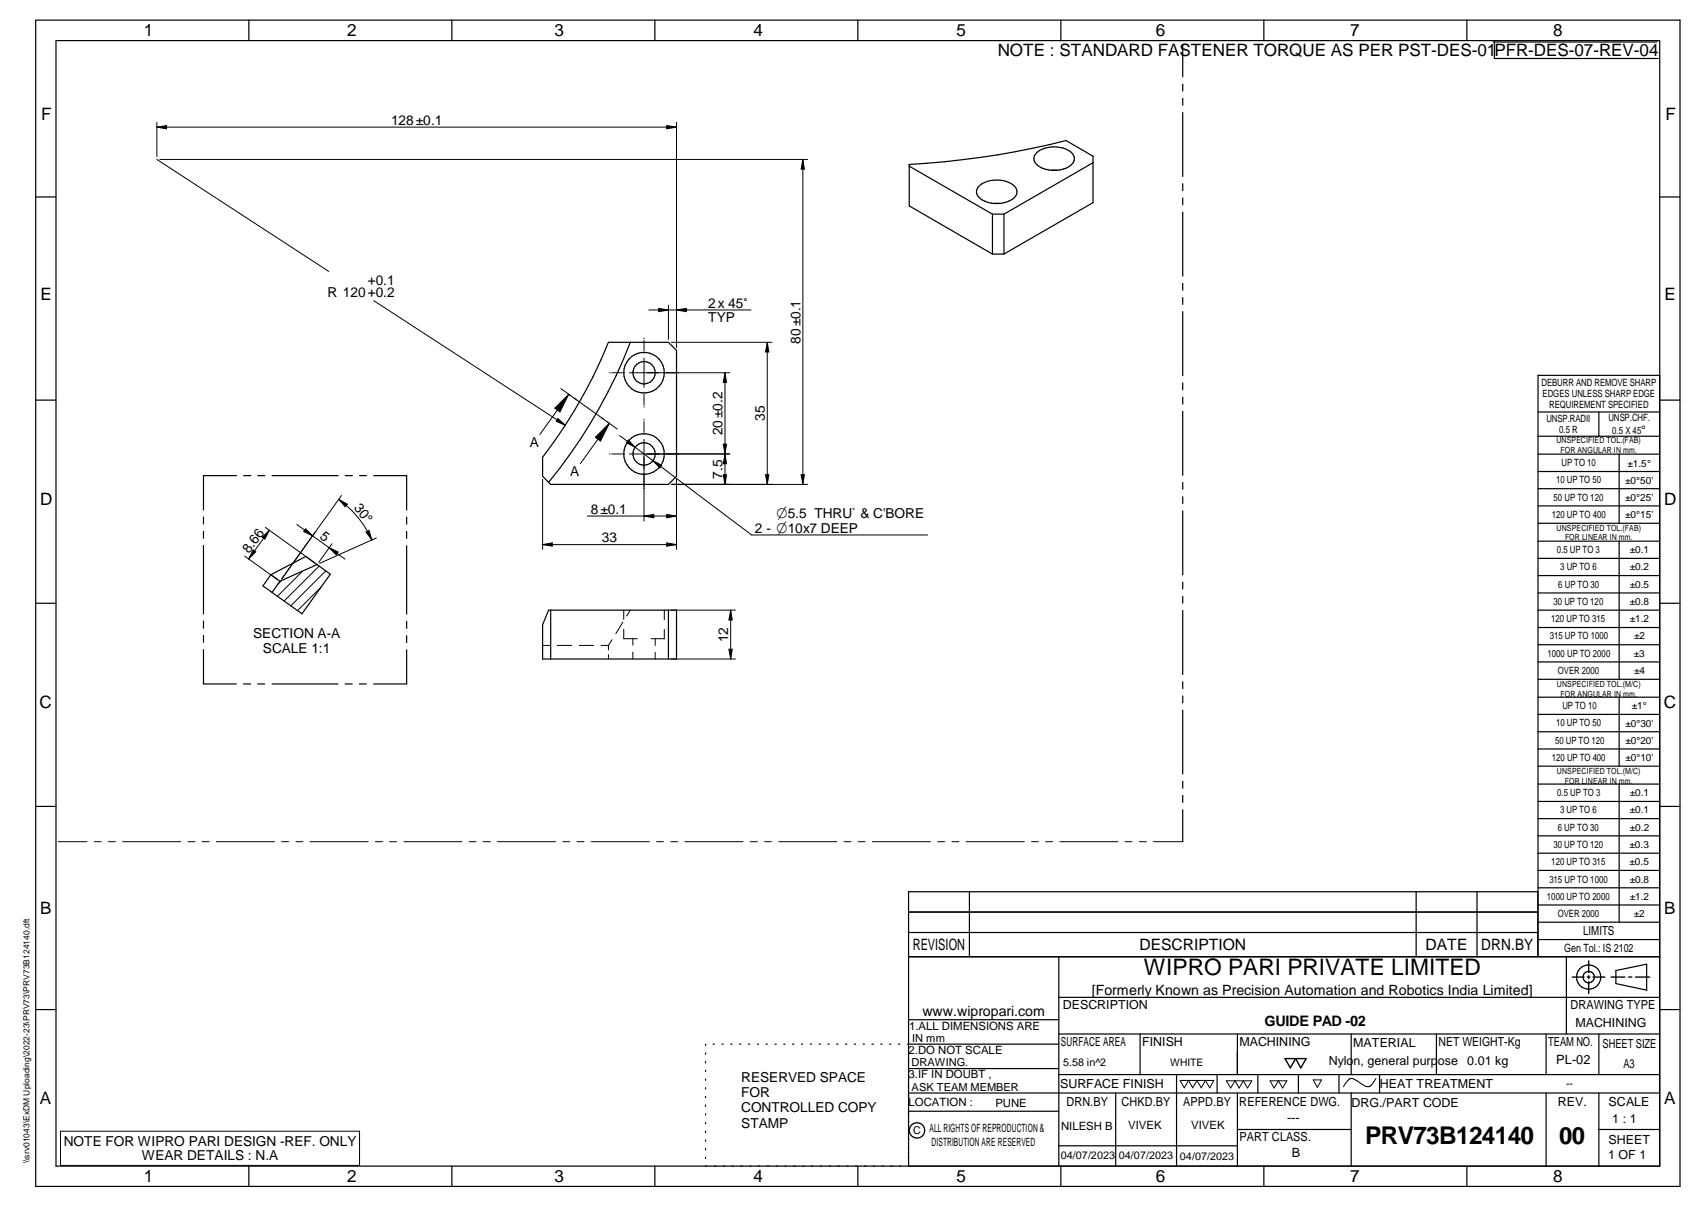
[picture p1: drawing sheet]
<svg xmlns="http://www.w3.org/2000/svg" width="420mm" height="297mm" viewBox="0 0 420 297" stroke-linecap="round" stroke-linejoin="round" font-family="sans-serif">
<g fill="none" stroke="#000" stroke-width=".3">
<path d="M8.8 5h405v287h-405zM13.8 10h395v277h-395zM61.3 5v5M111.3 5v5M161.3 5v5M211.3 5v5M261.3 5v5M291.3 11.1v7.8M311.3 5v5M361.3 5v5M367.7 10.3h40.4M368 10.2v4.2h40.4"/>
<path d="M255.4 37.5a7.2 7.2 0 0 1 8.5 0 2.02 2.02 0 0 1-.6 3.5 7.4 7.4 0 0 1-7.9-.4 1.9 1.9 0 0 1 0-3.1zM291.3 20.7v1.7M291.3 24.2v1.7M291.3 27.7v15.7M8.8 48.5h5M223.9 40.9l20.5 11.8M241.2 45.7a7 7 0 0 1 8.9 .4 2.05 2.05 0 0 1-.9 3 7.4 7.4 0 0 1-8-.4 1.9 1.9 0 0 1 0-3zM244.4 52.7v9.8M244.4 52.7h2.9M244.8 50.1h1.4M247.3 52.7v9.8M258.9 41.9h1.4"/>
<path d="M269.2 40l-21.9 12.7M291.3 45.2v1.7M291.3 48.7v1.7M291.3 52.2v15.7M408.8 48.5h5M244.4 62.5l-20.5-11.8v-10.2a204.6 204.6 0 0 0 38.6-5.9l6.7 3.8v11.5l-21.9 12.6M244.4 62.5h2.9M291.3 69.7v1.7M291.3 73.2v1.7M291.3 76.7v15.8M8.8 98.5h5M149.8 84.2h14.8l2 2v31l-2 2h-29l-2-2v-4.7a120.7 120.7 0 0 0 16.2-28.3z"/>
<path d="M155.2 84.2a126.5 126.5 0 0 1-20.1 34.5M291.3 94.2v1.7M291.3 97.7v1.7M408.8 98.5h5M408.8 92.4h-30v143.1M58.2 117.1h-8.1v8.4M60 117.1h1.8M63.5 117.1h1.7M67 117.1h16.3M85 117.1h1.8M88.6 117.1h1.6M92.1 117.1h8v8.4"/>
<path d="M291.3 101.2v15.8M291.3 118.7v1.7M378.8 101.4h30M378.8 107.4h30M378.8 111.8h30M378.8 116h30M393.8 101.4v6M398.8 111.8v17M50.1 127.3v1.6M50.1 130.8v1.7M50.1 134.2v16.9M78.1 138.9l3.3 2.4-7 9.7-7.4-5.2"/>
<path d="M78.1 138.9l-2.8-2-8.6 4.5M78.1 138.9l-9.2 4.1M100.1 127.3v1.7M100.1 130.8v1.7M100.1 134.3v16.8M291.3 122.3v1.7M291.3 125.7v15.8M378.8 120.3h30M378.8 124.5h30M378.8 128.8h30M378.8 133.2h30M378.8 137.4h30"/>
<path d="M398.8 133.2v34M8.8 148.5h5M50.1 159.9v8.4h8.1M50.1 152.9v1.7M50.1 156.4v1.7M66.7 141.4l2.2 1.6M66.7 141.4l-1.9 2.8 2.2 1.6M68.9 143l-1.9 2.8M100.1 159.9v8.4h-8.1M100.1 152.9v1.7M100.1 156.4v1.7M135.1 150.2h31.5v12h-33v-8.4z"/>
<path d="M135.6 150.2v12M164.6 150.2v12M291.3 143.3v1.6M291.3 146.8v1.7M291.3 150.2v15.8M378.8 141.6h30M378.8 145.9h30M378.8 150.2h30M378.8 154.4h30M378.8 158.7h30M408.8 148.5h5M60 168.3h1.7"/>
<path d="M63.5 168.3h1.7M67 168.3h16.2M85 168.3h1.7M88.5 168.3h1.7M291.3 167.8v1.7M291.3 171.3v1.7M291.3 174.8v15.7M378.8 162.9h30M378.8 167.2h30M378.8 171.6h30M378.8 175.8h30M398.8 171.6v17"/>
<path d="M8.8 198.5h5M291.3 192.3v1.7M291.3 195.7v1.8M291.3 199.3v7.8M378.8 180.1h30M378.8 184.3h30M378.8 188.6h30M378.8 193h30M378.8 197.2h30M398.8 193v33.9M408.8 198.5h5M238.7 219.5v16"/>
<path d="M348.8 219.5v16M363.8 219.5v16M378.8 201.5h30M378.8 205.7h30M378.8 210h30M378.8 214.2h30M378.8 218.5h30M223.8 235.5h185M223.8 229.5h154.9M223.8 224.5h154.9M260.8 235.5v51.5M378.7 235.5v-16h-154.9v67.5"/>
<path d="M378.8 222.7h30M378.8 226.9h30M378.8 231.2h30M385.8 235.5v19M398 238.8l7.5-1.5v6.4l-7.5-1.6zM8.8 248.5h5M173.8 257v.3M173.8 259.1v.3M175.6 257h.3M177.8 257h.3M180 257h.3M182.1 257h.3"/>
<path d="M184.4 257h.2M186.5 257h.3M188.7 257h.3M190.9 257h.3M193 257h.3M195.2 257h.3M197.4 257h.3M199.5 257h.3M201.7 257h.3M203.9 257h.3M206.1 257h.3M208.2 257h.4"/>
<path d="M210.4 257h.3M212.6 257h.3M214.7 257h.4M216.9 257h.3M219.1 257h.3M221.3 257h.3M223.5 257h37.3M223.8 251h37M260.8 245.4h148M260.8 254.5h148M280.8 254.5v10M304.7 254.5v10"/>
<path d="M332.8 254.5v10M353.8 254.5v10M380.8 254.5v10M393.8 254.5v10M408.8 248.5h5M173.8 261.2v.4M173.8 263.4v.3M173.8 265.6v.3M173.8 267.7v.3M173.8 269.8v.3M173.8 271.9v.4M173.8 274.1v.3"/>
<path d="M173.8 276.3v.3M173.8 278.4v.3M223.8 273.5h37M223.8 269h185M223.8 263h37M260.8 264.5h148M274.8 269v18M289.8 264.5v22.5M299.8 264.5v4.5M304.7 269v18M304.7 278h28.1M309.8 264.5v4.5"/>
<path d="M319.8 264.5v4.5M329.8 264.5v4.5M332.8 269v18M339.8 264.5v4.5M380.8 269v18M393.8 269v18M393.8 278h15M61.3 287v5M111.3 287v5M161.3 287v5M173.8 280.5v.3M173.8 282.7v.3"/>
<path d="M173.8 284.8v.3M211.3 287v5M260.8 282h43.9M261.3 287v5M311.3 287v5M361.3 287v5"/>
<circle cx="158.6" cy="91.7" r="5"/>
<circle cx="158.6" cy="91.7" r="2.74"/>
<circle cx="158.6" cy="111.7" r="5"/>
<circle cx="158.6" cy="111.7" r="2.74"/>
<circle cx="391.3" cy="240.5" r="2.99"/>
<circle cx="391.3" cy="240.5" r="1.4"/>
<circle cx="225.9" cy="278.2" r="1.89"/>
</g>
<g fill="none" stroke="#000" stroke-width=".25">
<path d="M38.6 39.2l42.4 27.6M38.6 30.1v8.4M38.6 31.3l2.4-.4v.8zM38.6 31.3h128M39.4 39.2h159.5M164.2 30.9l2.4 .4-2.4 .4zM166.6 30.1v55.4M197.7 39.2l.4 2.4h-.8zM197.7 39.2v80M92.1 74l47.1 30.6M159.8 76.3h25.1M162.2 75.9l2.4 .4-2.4 .4z"/>
<path d="M164.6 75.1v8.4M166.6 76.3l2.4-.4v.8zM138.1 95.6l3.9 2.8M140.1 97l.4 .3M140.1 97l-7.1 9.9M140.1 97l-2.2 4.4-1.3-.9zM141.4 98l7.3 5.2M150.1 91.7h.2M150.7 91.7h2.6M153.7 91.7h.1M155 91.7h24.7M158.6 83.2v.2"/>
<path d="M158.6 83.8v2.6M158.6 86.8v.1M158.6 88.1v7.2M158.6 96.5v.1M158.6 97v2.7M165.3 84.2h24.9M178.6 91.7v27.5M178.6 91.7l.3 2.4h-.8zM189 84.2l.3 2.4h-.8zM189 84.2v35M133.6 117.9v17.3M137.4 103l1.8 1.6-2.2-.9z"/>
<path d="M148.1 102.8l3.9 2.8M149.6 103.8l.5 .4M150.1 104.2l-7.2 9.9M150.1 104.2l-2.2 4.3-1.3-.9zM150.1 111.7h.2M150.7 111.7h2.6M152.6 107.2l8.2 6.2M153.7 111.7h.1M154.8 108.3l1.6 1.8-2.1-1.1zM155 111.7h24.7M158.6 100.1v.1M158.6 103.2v.2"/>
<path d="M158.6 103.8v2.6M158.6 106.8v.1M158.6 108.1v20.1M160.8 113.4l24.3 18.3h43.4M160.8 113.4l2.2 1.1-.5 .6zM165.3 119.2h33.6M166.6 117.9v17.3M178.1 116.8h.8l-.3 2.4zM178.1 109.3h.8l-.3 2.4zM178.6 111.7l.3 2.4h-.8zM188.5 116.8h.8l-.3 2.4zM197.3 116.8h.8l-.4 2.4z"/>
<path d="M60.3 136.9l8.1 5.8M62.3 135.3l.7 .5-1.8 1.7zM64.6 132.2l1.7-1.7-1.1 2.2zM65.4 129.8l12.1 8.7M66.3 130.5l-5.1 7M73.1 129.1l11.9 8.5M75.3 130.1l1.7 1.8-2.2-1.1zM78.6 139.3l-8.6 8.6M81.1 134.8l2.2 1-.5 .7zM81.8 133.8l-3.3 4.6M83.4 122.9l2.1 1.2-.5 .6zM83.4 122.9a24.7 24.7 0 0 1 8.2 10"/>
<path d="M84.1 121.9l-14.7 20.6M90.2 130.9l.7-.3 .7 2.3zM92.7 132.4l-14 6.2M133.6 134l2.4-.4v.8zM133.6 134h33M144.6 127h22M158.6 127l2.4-.4v.8zM164.2 126.6l2.4 .4-2.4 .4zM164.2 133.6l2.4 .4-2.4 .4zM69.3 142.9l-.9 .9M74.5 140.6l-6.1 6.1M79.1 144.4l-5.8 5.9"/>
<path d="M80.2 140.5l-8.6 8.6M133.6 158.8h1.8M137.2 158.8h3.6M142.7 158.8h3.5M148.1 158.8h1.7M149.8 158.8v1.1M150.7 157.4l-.9 1.4M153.4 153.1l-1.7 2.9M153.6 154.9v2.3h3.4M153.6 150.2v2.2M155.2 150.2l-.9 1.4M155.9 157.2v1.6"/>
<path d="M161.4 157.2v1.6M163.6 154.9v2.3h-3.3M163.6 150.2v2.3M165.3 150.2h15.8M179.5 159.8h.8l-.4 2.4zM179.9 150.2l.4 2.4h-.8zM179.9 150.2v12M149.8 161.1v1.1M155.9 160.5v1.7M161.4 160.5v1.7M165.3 162.2h15.8M14.3 207.1h7.1"/>
<path d="M23.2 207.1h1.7M26.7 207.1h1.7M30.2 207.1h14.3M46.3 207.1h1.7M49.8 207.1h1.7M53.3 207.1h14.3M69.4 207.1h1.7M72.9 207.1h1.7M76.4 207.1h14.3M92.4 207.1h1.8M96 207.1h1.7M99.5 207.1h14.2"/>
<path d="M115.6 207.1h1.7M119 207.1h1.8M122.5 207.1h14.3M138.6 207.1h1.7M142.1 207.1h1.7M145.6 207.1h14.3M161.7 207.1h1.7M165.2 207.1h1.7M168.7 207.1h14.3M184.8 207.1h1.7M188.3 207.1h1.7M191.8 207.1h14.3"/>
<path d="M207.8 207.1h1.8M211.4 207.1h1.7M214.9 207.1h14.2M231 207.1h1.7M234.4 207.1h1.8M237.9 207.1h14.4M254 207.1h1.7M257.5 207.1h1.7M261 207.1h14.3M277.1 207.1h1.7M280.6 207.1h1.7M284.1 207.1h7.2"/>
<path d="M14.9 278.4h73.7v8.4h-73.7zM290.6 265.9h8.3l-1 1.8-1-1.8-1 1.8-1.1-1.8-1.1 1.8-1-1.8-1 1.8zM302 266h6.3l-1.1 1.8-1-1.8-1 1.8-1-1.8-1.1 1.8zM312.8 266h4.1l-1 1.8-1-1.8-1.1 1.8zM323.4 265.8h2.1l-1.1 1.8zM338.9 265.4l-.6 .9a1.71 1.71 0 0 1-1.9 1.1l-2.2-1.4a1.61 1.61 0 0 0-2.8 .6l-.5 .8"/>
</g>
<path d="M391.3 236.5v2.9M387.3 240.5h2.8M390.9 240.5h.7M391.3 240.1v.7M391.3 241.6v2.9M392.3 240.5h3M396.8 240.5h3.4M401.1 240.5h.8M402.8 240.5h3.5M316.5 260.5h5.2l-1.3 2.3-1.3-2.3-1.3 2.3z" fill="none" stroke="#000" stroke-width=".34"/>
<g fill="#000">
<path d="M38.6 31.3l2.4-.4v.8zM164.2 30.9l2.4 .4-2.4 .4zM197.7 39.2l.4 2.4h-.8zM162.2 75.9l2.4 .4-2.4 .4zM166.6 76.3l2.4-.4v.8zM178.6 91.7l.3 2.4h-.8zM189 84.2l.3 2.4h-.8zM137.4 103l1.8 1.6-2.2-.9zM140.1 97l-2.2 4.4-1.3-.9zM150.1 104.2l-2.2 4.3-1.3-.9zM154.8 108.3l1.6 1.8-2.1-1.1zM160.8 113.4l2.2 1.1-.5 .6z"/>
<path d="M178.1 116.8h.8l-.3 2.4zM178.6 111.7l.3 2.4h-.8zM178.1 109.3h.8l-.3 2.4zM188.5 116.8h.8l-.3 2.4zM197.3 116.8h.8l-.4 2.4zM62.3 135.3l.7 .5-1.8 1.7zM64.6 132.2l1.7-1.7-1.1 2.2zM75.3 130.1l1.7 1.8-2.2-1.1zM81.1 134.8l2.2 1-.5 .7zM83.4 122.9l2.1 1.2-.5 .6zM90.2 130.9l.7-.3 .7 2.3zM133.6 134l2.4-.4v.8z"/>
<path d="M158.6 127l2.4-.4v.8zM164.2 126.6l2.4 .4-2.4 .4zM164.2 133.6l2.4 .4-2.4 .4zM179.5 159.8h.8l-.4 2.4zM179.9 150.2l.4 2.4h-.8z"/>
</g>
<text font-size="6" x="336.2" y="281.6">PRV73B124140</text>
<text font-size="5.9" x="384" y="281.6">00</text>
<text font-size="5.6" x="281.7" y="239.9">WIPRO PARI PRIVATE LIMITED</text>
<g font-size="4.2">
<text x="35.4" y="9">1</text>
<text x="85.5" y="8.9">2</text>
<text x="136.6" y="9">3</text>
<text x="185.6" y="9">4</text>
<text x="235.6" y="9">5</text>
<text x="284.6" y="8.8">6</text>
<text x="332.6" y="9">7</text>
<text x="382.6" y="9">8</text>
<text x="245.7" y="13.8">NOTE : STANDARD FASTENER TORQUE AS PER PST-DES-01</text>
<text x="368" y="13.9">PFR-DES-07-REV-04</text>
<text x="10.1" y="29.6">F</text>
<text x="410.2" y="29.6">F</text>
<text x="9.9" y="73.9">E</text>
<text x="409.9" y="73.9">E</text>
<text x="9.9" y="124.2">D</text>
<text x="409.9" y="124.2">D</text>
<text x="9.7" y="174.3">C</text>
<text x="409.7" y="174.3">C</text>
<text x="9.9" y="225">B</text>
<text x="409.8" y="225">B</text>
<text x="9.8" y="271.7">A</text>
<text x="409.8" y="271.7">A</text>
<text x="35.4" y="291">1</text>
<text x="85.5" y="290.9">2</text>
<text x="136.6" y="291">3</text>
<text x="185.6" y="291">4</text>
<text x="235.6" y="291">5</text>
<text x="284.6" y="290.8">6</text>
<text x="332.6" y="291">7</text>
<text x="382.6" y="291">8</text>
</g>
<g font-size="3.9">
<text x="224.8" y="233.8">REVISION</text>
<text x="280.7" y="233.8">DESCRIPTION</text>
<text x="351.1" y="233.8">DATE</text>
<text x="364.8" y="233.8">DRN.BY</text>
</g>
<text font-size="3.7" x="191.3" y="127.5">O5.5 THRU` &amp; C'BORE</text>
<text font-size="3.6" x="311.4" y="252.6">GUIDE PAD -02</text>
<g font-size="3.5">
<text x="268.9" y="244.9">[Formerly Known as Precision Automation and Robotics India Limited]</text>
<text x="227.2" y="250">www.wipropari.com</text>
</g>
<g font-size="3.4">
<text x="96.3" y="30.7">128±0.1</text>
<text x="90.6" y="70">+0.1</text>
<text x="80.6" y="73.2">R 120+0.2</text>
<text x="174.4" y="75.7">2x 45v</text>
<text x="174.4" y="79.3">TYP</text>
<text x="197.1" y="84.6" transform="rotate(-90 197.1 84.6)">80±0.1</text>
<text x="178" y="107.1" transform="rotate(-90 178 107.1)">20±0.2</text>
<text x="188.3" y="103.6" transform="rotate(-90 188.3 103.6)">35</text>
<text x="130.5" y="110.1">A</text>
<text x="140.5" y="117.3">A</text>
<text x="178" y="117.8" transform="rotate(-90 178 117.8)">7.5</text>
<text x="87" y="125" transform="rotate(51 87 125)">30°</text>
<text x="145.5" y="126.4">8±0.1</text>
<text x="185.9" y="131.1">2 - O10x7 DEEP</text>
<text x="61.4" y="136.4" transform="rotate(-54 61.4 136.4)">8.66</text>
<text x="78.6" y="132.3" transform="rotate(36 78.6 132.3)">5</text>
<text x="148.2" y="133.4">33</text>
<text x="62.3" y="157.1">SECTION A-A</text>
<text x="64.8" y="160.7">SCALE 1:1</text>
<text x="179.3" y="158" transform="rotate(-90 179.3 158)">12</text>
<text x="182.6" y="266.2">RESERVED SPACE</text>
<text x="182.6" y="270">FOR</text>
<text x="182.6" y="273.7">CONTROLLED COPY</text>
<text x="15.7" y="282">NOTE FOR WIPRO PARI DESIGN -REF. ONLY</text>
<text x="182.6" y="277.5">STAMP</text>
<text x="34.9" y="285.6">WEAR DETAILS : N.A</text>
</g>
<g font-size="3.1">
<text x="389.9" y="230.2">LIMITS</text>
<text x="261.7" y="248.3">DESCRIPTION</text>
<text x="386.8" y="248.4">DRAWING TYPE</text>
<text x="261.3" y="257.5">SURFACE AREA</text>
<text x="281.3" y="257.5">FINISH</text>
<text x="305.3" y="257.5">MACHINING</text>
<text x="333.3" y="257.6">MATERIAL</text>
<text x="354.3" y="257.4">NET WEIGHT-Kg</text>
<text x="381.3" y="257.4">TEAM NO.</text>
<text x="388" y="252.8">MACHINING</text>
<text x="394.7" y="257.9">SHEET SIZE</text>
<text x="327.3" y="262.1">Nylon, general purpose</text>
<text x="361.3" y="262.1">0.01 kg</text>
<text x="383.3" y="262">PL-02</text>
<text x="399.8" y="262.8">A3</text>
<text x="261.1" y="267.7">SURFACE FINISH</text>
<text x="339.8" y="267.8">HEAT TREATMENT</text>
<text x="262.6" y="272.2">DRN.BY</text>
<text x="276.2" y="272.1">CHKD.BY</text>
<text x="291.4" y="272.2">APPD.BY</text>
<text x="305.2" y="272.1">REFERENCE DWG.</text>
<text x="332.9" y="272.4">DRG./PART CODE</text>
<text x="383.7" y="272.2">REV.</text>
<text x="396.2" y="272.3">SCALE</text>
<text x="305.3" y="280.8">PART CLASS.</text>
<text x="317" y="276.2">---</text>
<text x="396.1" y="281.4">SHEET</text>
<text x="397.1" y="276.4">1 : 1</text>
<text x="318.1" y="284.7">B</text>
<text x="396.1" y="285.3">1 OF 1</text>
</g>
<text font-size="3" x="404.2" y="106.8">°</text>
<g font-size="2.8">
<text x="385.2" y="234.4">Gen Tol.: IS 2102</text>
<text x="223.9" y="253.4">1.ALL DIMENSIONS ARE</text>
<text x="223.8" y="259.3">2.DO NOT SCALE</text>
<text x="223.8" y="265.4">3.IF IN DOUBT ,</text>
<text x="223.8" y="272.2">LOCATION :</text>
<text x="245.1" y="272.4">PUNE</text>
<text x="228.9" y="278.7">ALL RIGHTS OF REPRODUCTION &amp;</text>
<text x="261.3" y="278">NILESH B</text>
<text x="277.9" y="277.7">VIVEK</text>
<text x="293.4" y="277.9">VIVEK</text>
<text x="229.4" y="282.1">DISTRIBUTION ARE RESERVED</text>
</g>
<g font-size="2.7">
<text x="224.7" y="256.4">IN mm</text>
<text x="224.5" y="262.4">DRAWING.</text>
<text x="261.8" y="262.3">5.58 in^2</text>
<text x="224.5" y="268.4">ASK TEAM MEMBER</text>
<text x="224.9" y="279.2">C</text>
<text x="261.3" y="285.2">04/07/2023</text>
<text x="275.6" y="285.2">04/07/2023</text>
<text x="290.6" y="285.4">04/07/2023</text>
</g>
<g font-size="2.5">
<text x="379.6" y="95">DEBURR AND REMOVE SHARP</text>
<text x="379.9" y="97.7">EDGES UNLESS SHARP EDGE</text>
<text x="381.5" y="100.5">REQUIREMENT SPECIFIED</text>
<text x="380.9" y="103.8">UNSP.RADII</text>
<text x="384" y="106.6">0.5 R</text>
<text x="396.1" y="103.6">UNSP.CHF.</text>
<text x="397.1" y="106.8">0.5 X 45</text>
<text x="383.2" y="119">10 UP TO 50</text>
<text x="384.6" y="114.7">UP TO 10</text>
<text x="400.3" y="119">±0°50'</text>
<text x="400.8" y="114.8">±1.5°</text>
<text x="382.6" y="123.2">50 UP TO 120</text>
<text x="400.3" y="123.2">±0°25'</text>
<text x="382.2" y="127.4">120 UP TO 400</text>
<text x="400.3" y="127.4">±0°15'</text>
<text x="383.4" y="136.1">0.5 UP TO 3</text>
<text x="401.4" y="136.1">±0.1</text>
<text x="384.2" y="140.4">3 UP TO 6</text>
<text x="401.4" y="140.3">±0.2</text>
<text x="382.6" y="148.8">30 UP TO 120</text>
<text x="383.8" y="144.6">6 UP TO 30</text>
<text x="401.4" y="148.9">±0.8</text>
<text x="401.4" y="144.7">±0.5</text>
<text x="382" y="153.1">120 UP TO 315</text>
<text x="401.4" y="153.1">±1.2</text>
<text x="381.2" y="161.6">1000 UP TO 2000</text>
<text x="381.7" y="157.4">315 UP TO 1000</text>
<text x="402.4" y="161.6">±3</text>
<text x="402.5" y="157.4">±2</text>
<text x="383.7" y="165.9">OVER 2000</text>
<text x="402.5" y="165.9">±4</text>
<text x="383.2" y="178.8">10 UP TO 50</text>
<text x="384.8" y="174.5">UP TO 10</text>
<text x="400.3" y="178.8">±0°30'</text>
<text x="401.9" y="174.6">±1°</text>
<text x="383" y="183">50 UP TO 120</text>
<text x="400.3" y="183.1">±0°20'</text>
<text x="382.2" y="187.3">120 UP TO 400</text>
<text x="400.3" y="187.3">±0°10'</text>
<text x="383.5" y="195.9">0.5 UP TO 3</text>
<text x="401.4" y="196">±0.1</text>
<text x="384.2" y="200.1">3 UP TO 6</text>
<text x="401.4" y="200.2">±0.1</text>
<text x="382.6" y="208.7">30 UP TO 120</text>
<text x="383.7" y="204.4">6 UP TO 30</text>
<text x="401.4" y="208.7">±0.3</text>
<text x="401.4" y="204.4">±0.2</text>
<text x="382" y="213">120 UP TO 315</text>
<text x="401.4" y="212.9">±0.5</text>
<text x="381" y="221.4">1000 UP TO 2000</text>
<text x="381.6" y="217.2">315 UP TO 1000</text>
<text x="401.4" y="221.4">±1.2</text>
<text x="401.4" y="217.2">±0.8</text>
<text x="383.7" y="225.7">OVER 2000</text>
<text x="402.4" y="225.7">±2</text>
<text x="288.2" y="262.3">WHITE</text>
<text x="385.7" y="267.5">--</text>
</g>
<g font-size="2.1">
<text x="383.3" y="109.1">UNSPECIFIED TOL.(FAB)</text>
<text x="384.3" y="111.4">FOR ANGULAR IN mm.</text>
<text x="383.4" y="130.6">UNSPECIFIED TOL.(FAB)</text>
<text x="385.4" y="133">FOR LINEAR IN mm.</text>
<text x="383.4" y="169">UNSPECIFIED TOL.(M/C)</text>
<text x="384.3" y="171.4">FOR ANGULAR IN mm.</text>
<text x="383.4" y="190.5">UNSPECIFIED TOL.(M/C)</text>
<text x="385.4" y="192.8">FOR LINEAR IN mm.</text>
<text x="7.2" y="286.3" transform="rotate(-90 7.2 286.3)">\\srv01043\ExDM Uploading\2022-23\PRV73\PRV73B124140.dft</text>
</g>
</svg>
